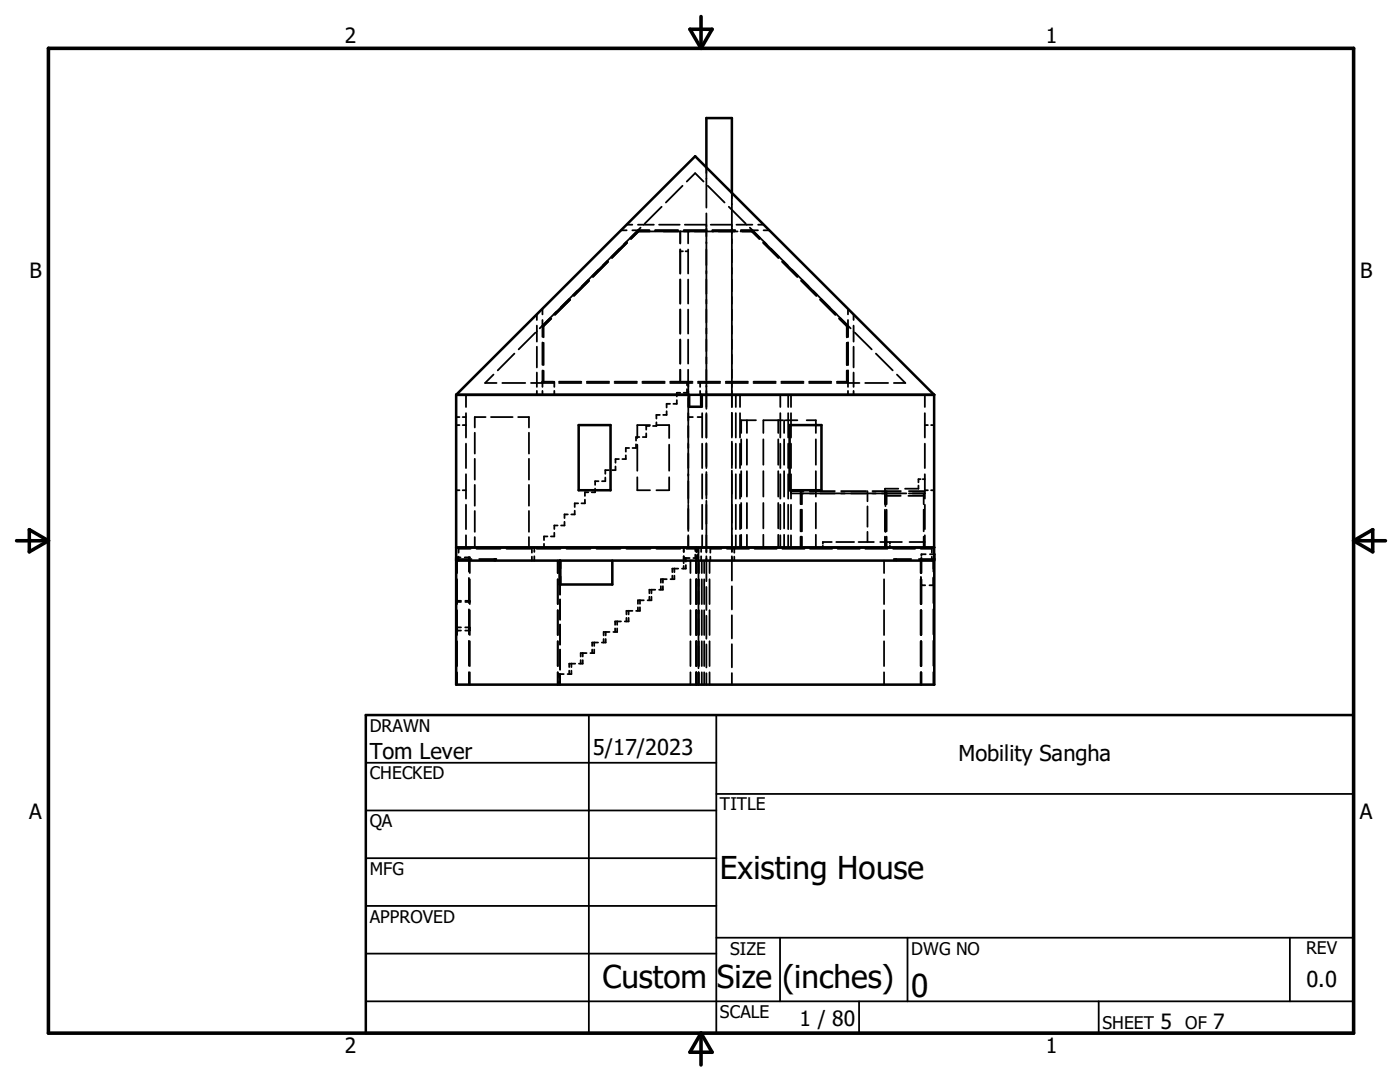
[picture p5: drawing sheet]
<svg xmlns="http://www.w3.org/2000/svg" width="279mm" height="216mm" viewBox="0 0 279 216" stroke-linecap="round" stroke-linejoin="round" font-family="sans-serif">
<g fill="none" stroke="#000" stroke-width=".36">
<path d="M136.2 37.1l-3.3 3.3M137.1 36.2l1.6-1.6 1.7 1.6M141 33.4v3.4M141 36.8v4.6M141.3 37.1l3.3 3.3M146.1 38.5v3.3M113.6 59.7l-3.1 3M113.8 59.8l-3 3M115.3 58l-3.4 3.3M117.6 56l-3.1 3M121.4 52.2l-3.1 3M124 46h1.1"/>
<path d="M125.1 44.8h1.1M125.2 48.4l-3.1 3.1M126.2 46h3.4M127.3 44.8h3.2M127.8 45.4l-13.4 13.5M130.7 46h4.6M130.7 46.2h-3.3l-1.5 1.5M130.8 46.2h16.4M131.5 44.8h4.2M132 41.3l-3.3 3.3M135.8 50.1h.5M135.8 46.2v2.4"/>
<path d="M135.8 49.8v4.8M135.8 55.8v4.8M136.5 46h4.5M136.7 44.8h4.1M136.8 50.1h.5M137.3 46.2v2.4M137.3 49.8v4.8M137.3 55.8v4.8M141 42.6v33.6M141.8 44.8h4.2M142.2 46h4.5M145.4 41.3l3.4 3.3"/>
<path d="M146.1 41.9v34.3M147 44.8h3.2M147.8 46.2h2.3l1.5 1.5M147.9 46h3.4M149.6 45.4l13.5 13.5M151.3 44.8h1.1M152.3 48.4l3.1 3.1M152.4 46h1.1M156.1 52.2l3 3M159.9 56l3 3M162.2 58l3.4 3.3M163.7 59.8l3 3"/>
<path d="M163.9 59.7l5.9 5.8M93 78.8v2.4M98.5 74.7l-1.7 1.7h2.3M100.2 76.4h4.6M102.7 70.6l-3.4 3.3M106 76.4h4.5M106.9 66.4l-3.4 3.3M107.1 62.7v1.2M107.1 65v3.2M107.1 69.2v4.1M107.1 74.3v2.9M107.1 78v.8"/>
<path d="M108.3 61.6v1.1M108.3 63.9v3.3M108.3 68.3v4.5M108.3 73.9v2.3M108.3 76.3v.9M108.3 78v.8M108.3 76.2h2.2M108.5 68.4v4.4M108.5 74v2.2M109.8 63.5l-1.5 1.5M110 63.6l-1.5 1.5v2.2M110.6 76.2h.1"/>
<path d="M110.6 76.3v.9M110.6 78v.8M111.1 62.2l-3.4 3.3M111.6 76.4h4.4M111.6 76.2h4.4M117.1 76.4h4.5M117.1 76.2h4.5M122.7 76.4h4.4M122.7 76.2h4.4M128.2 76.4h4.5M128.2 76.2h4.5M133.7 76.4h4.5"/>
<path d="M133.7 76.2h4.5M135.1 79.8v.8h-.7M135.8 61.8v4.8M135.8 67.8v4.8M135.8 73.8v2.4M135.8 78.4h-.7v.7M137.1 76.2v.7M137.1 77.6v.8h-.7M137.3 61.8v4.8M137.3 67.8v4.8M137.3 73.8l.1 26.6M139.3 76.4h4.4"/>
<path d="M139.3 76.2h4.4M139.7 76.4v.8M139.7 78v.8M140.1 78.8v2.4M141 76.3v5.3M144.8 76.4h4.5M144.8 76.2h4.5M146.1 76.3v4.9M146.8 78.8v2.4M147.7 78.8v2.4M150.4 76.4h4.4M150.4 76.2h4.4"/>
<path d="M155.7 78.8v2.4M155.9 76.4h4.5M155.9 76.2h4.5M157.3 78.8v2.4M157.9 78.8v2.4M161.5 76.4h4.4M161.5 76.2h4.4M167 76.4h4.5M167 76.2h2.2M167.5 63.6l1.5 1.5v2.2M169 68.4v4.4M169 74v2.2"/>
<path d="M169.2 61.6v1.1M169.2 63.9v3.3M169.2 68.3v4.5M169.2 73.9v2.3M169.2 76.3v.9M169.2 78v.8M170.4 62.7v1.2M170.4 65v3.2M170.4 69.2v4.1M170.4 74.3v2.9M170.4 78v.8M170.6 66.4l3.4 3.3"/>
<path d="M172.7 76.4h4.5M174.8 70.6l3.4 3.3M179 74.7l1.7 1.7h-2.3M184.6 78.8v2.4M91 83.2h.7M91 97.8h.7M91 84.8h.7M92.3 83.2h.7M92.3 97.8h.7M92.3 84.8h.7M93 82.4v4.9M93 88.5v4.9"/>
<path d="M93 94.6v4.9M94.8 86.3v4.2M94.8 91.6v4.1M94.8 96.8v4.1M96.9 83.2h-2.1v2.1M98 83.2h4.3M103.4 83.2h2.2v2.1M105.6 86.3v4.2M105.6 91.6v4.1M105.6 96.8v4.1M116.7 99.7v.7h-.7M117.4 98.2h-.7v.8"/>
<path d="M118.8 97.5v.7h-.7M119.5 96h-.7v.8M120.8 95.3v.7h-.7M121.5 93.8h-.7v.7M122.8 93.1v.7h-.6M123.5 91.6h-.7v.7M124.9 90.9v.7h-.7M125.6 89.4h-.7v.7M126.9 88.7v.7h-.7M127.2 95.2v2.6h2.5M127.2 88.7v5.2M127.6 87.2h-.7v.7"/>
<path d="M129 86.5v.7h-.7M129.6 85h-.6v.7M129.7 84.8h-2.5v2.6M131 84.8h2.5v2.6M131 84.3v.7h-.7M131.7 82.8h-.7v.7M133 82.1v.7h-.7M133.5 95.2v2.6h-2.5M133.5 88.7v5.2M133.7 80.6h-.7v.7M137.4 83.2h.9M139.2 83.2h.9"/>
<path d="M140.1 82.4v4.9M140.1 88.5v4.9M140.1 94.6v4.9M141 82.4v4.9M141 88.5v4.9M141 94.2v5.3M141 99.9v5.7M146.1 82.4v4.9M146.1 88.1v5.3M146.1 93.9v5.6M146.1 99.7v10.4M146.8 82.4v4.9"/>
<path d="M146.8 88.5v4.9M146.8 94.6v4.9M147.7 82.4v4.9M147.7 88.5v4.9M147.7 94.6v4.9M147.9 87.7v5M147.9 94v5.1M149.1 83.9v2.5M149.1 87.7v5M149.1 94v5.1M150.9 83.9h-3v2.5M152.3 83.9v2.5"/>
<path d="M152.3 87.7v5M152.3 94v5.1M152.4 83.9h3M155.3 83.9v2.5M155.3 87.7v5M155.3 94v5.1M155.6 83.9h.6M155.7 82.4v4.9M155.7 88.5v4.9M155.7 94.6v4.9M156.5 83.9v2.5M156.5 87.7v5"/>
<path d="M156.5 94v5.1M156.8 83.9h2.3M157.3 82.4v4.9M157.3 88.5v4.9M157.3 94.6v4.9M157.9 82.4v4.9M157.9 88.5v4.9M157.9 94.6v4.9M157.9 98.5h23M157.9 98h2.5M159.8 98v.1M159.8 98.3v2.3"/>
<path d="M160 98.5v2.1M161 83.9h1.8v2.5M161.6 98h5M162.8 87.7v5M162.8 94v5.1M167.9 98h5M173.1 98v2M174.1 98h5.7M176.6 97.8v.3M176.6 98.3v2.3M176.9 98v.1M176.9 98.3v2.3"/>
<path d="M179.3 97.5h-2.7v.2M179.8 98.9h-3.1v2.1M181.3 98.9h3M181.4 98.5h3.2M181.4 98h3.2M183.3 96.9v.6h-2.7M183.7 95.6h-.4v.6M184.1 95.6h.5M184.3 98.5v2.1M184.6 82.4v4.9M184.6 88.5v4.9M184.6 94.6v4.9"/>
<path d="M184.6 97.8h.6M184.6 84.8h.6M185.8 97.8h.6M185.8 84.8h.6M91 111.6h3.1M91.1 111.7v.2M91.2 111.6v.1M91.2 111.8v2.5M91.2 115.6v4.9M91.5 111.1v.8M91.9 111.2h-.9l.1 .3M92 119.9h-.8v.2h.8"/>
<path d="M92.7 111.2h.9v2.9M92.9 119.9h.8v.2h-.8M93 100.7v4.9M93 106.8v2.4M93.6 115.3v5M93.8 111.6v.1M93.8 111.8v2.5M93.8 115.6v4.9M93.9 109.5h-2.4v.8M94.8 102v4.1M94.8 107.2v2M95.1 109.5h4.8"/>
<path d="M95.6 111.6h3.1M98.7 111.6v.1M98.7 111.8v.1M98.8 111.6v.1M98.8 111.8v.1M101.1 109.5h4.8M105.6 102v4.1M105.6 107.2v2M106.1 109.5v.8M106.1 111.1v.8M106.6 109.2v.9M106.6 111v.9"/>
<path d="M107.1 109.5h4.8M108.6 108.5v.7M109.3 107h-.7v.8M110.6 106.3v.7h-.7M111.3 111.9v2.4M111.3 115.6v4.9M111.3 104.9h-.7v.7M111.8 116.6v2M111.8 119.6v4M111.9 111.9v1.6M111.9 115v1.6M112.7 104.1v.8h-.7"/>
<path d="M113.1 109.5h4.8M113.3 102.6h-.6v.8M114.7 101.9v.7h-.7M115.4 100.4h-.7v.8M119 109.5h4.8M125 109.5h4.8M127.5 119.8h-.2v.7M127.6 119.8h.9M127.7 119.8v.7M129.6 119.1v.7M129.7 117.7h-.1v.7M129.9 117.7h.9"/>
<path d="M130 117.7v.7M130 119.1v.7h-.8M131 109.5h4.8M131.9 117v.7M132 115.6h-.1v.7M132.2 115.6h.9M132.3 115.6v.7M132.3 117v.7h-.8M134.2 114.9v.7M134.3 113.5h-.1v.7M134.4 113.5h1M134.6 113.5v.7"/>
<path d="M134.6 114.9v.7h-.8M136.4 109.2v.9M136.4 111v1.4M136.4 112.9v.6M136.5 111.4h.1M136.7 111.4h.9M136.9 111.4v.7M136.9 112.7v.8h-.8M137 109.5h2.4v.8M137.4 100.7v5.2M137.4 106.8v2.4M137.8 111.9v2.4"/>
<path d="M137.8 115.6v4.9M138.8 109.2v.8M138.8 110.7v.7M138.9 111.9v2.4M138.9 115.6v4.9M139 109.2v.9M139 111v3.3M139 115.6v4.9M139.1 110.7v.7h-.7M139.1 109.2v.8M139.4 111.1v.8M139.4 109.2v2.3"/>
<path d="M139.4 111.9v16M139.9 109.2v.9M139.9 111v.9M140.1 111.9v2.4M140.1 115.6v4.9M140.1 100.7v4.9M140.1 106.8v2.4M140.5 111.9v2.4M140.5 115.6v4.9M141 105.7v4.5M141 111v5M141 117.1v4.6"/>
<path d="M141.6 111.9v2.4M141.6 115.6v4.9M141.8 111.1v.8M144 109.5h-2.2v.8M145.1 109.5h4.4M146.1 111v4.8M146.1 117v4.6M146.5 109.5v.8M146.5 111.1v.8M146.8 100.7v4.9M146.8 106.8v2.4M147.7 100.7v4.9"/>
<path d="M147.7 106.8v2.4M147.9 100.4v5M147.9 106.7v2.5M149.1 100.4v5M149.1 106.7v2.5M150.6 109.5h4.4M152.3 100.4v5M152.3 106.7v2.5M155.3 100.4v5M155.3 106.7v2.5M155.7 100.7v4.9M155.7 106.8v2.4"/>
<path d="M156.1 109.5h4.5M156.5 100.4v5M156.5 106.7v2.5M157.3 100.7v4.9M157.3 106.8v2.4M157.9 100.7v4.9M157.9 106.8v2.4M159.8 101.7v4.3M159.8 107.1v2.1M160 101.7v4.3M160 107.1v2.1M161.7 109.5h4.4"/>
<path d="M162.8 100.4v5M162.8 106.7v2.5M164.2 108.9v.3M166 108.2h-1.8v.3M166.9 108.2h3.6M167.2 109.5h4.4M171.3 108.2h3.1M172.7 109.5h4.4M173.1 101v4.1M173.1 106.1v2.1M175.7 108.2h4.3M176.4 111.9v2.4"/>
<path d="M176.4 115.6v4.9M176.6 101.7v4.3M176.6 107.1v2.1M176.7 102v4.1M176.7 107.2v2M176.9 101.7v4.3M176.9 107.1v2.1M177.6 108.2v.3M177.6 108.9v.3M178.2 109.5h4.4M178.4 111.8v.1M178.5 111.6l-.1 .1"/>
<path d="M178.7 111.6h3.1M178.8 111.6v.1M178.8 111.8v.1M181.5 108.2h3.1M183.4 111.6h3M183.7 111.6v.1M183.7 111.8v2.5M183.7 115.6v4.9M183.8 109.5h2.2v.8M183.8 111.9v1.6M183.8 115.2v1.6h.8M183.9 111.9v2.4"/>
<path d="M183.9 115.6v4.9M183.9 111.2v.5M183.9 111.8v.1M184.3 101.7v4.3M184.3 107.1v2.1M184.6 100.7v4.9M184.6 106.8v2.4M184.7 110.6h-.8v.3M185.6 110.6h.8v.4M186 111.1v.8M186.3 111.6v2.5M186.3 115.3v5"/>
<path d="M186.3 111.9v1.6M186.3 115.2v1.6h-.8M186.4 111.9v2.4M186.4 115.6v4.9M186.4 111.5v.4M91.2 121.8v4.9M91.2 128v4.9M91.2 134.2v2.4M92 125.2h-.8v.6h.8M92.8 125.2h.9v.6h-.9M93.6 121.6v5M93.6 127.9v5"/>
<path d="M93.6 134.1v2.5M93.8 121.8v4.9M93.8 128v4.9M93.8 134.2v2.4M111.3 121.8v4.9M111.3 128v4.9M111.3 134.2v2.4M111.3 134.5h.2M111.6 134.5h.9M111.7 134.5l.1 2.1M111.8 124.6v4M111.8 129.6v4"/>
<path d="M113.6 133.8v.7M113.8 132.4h-.2v.7M113.9 132.4h.9M114 133.8v.7h-.7M114 132.4v.7M115.9 131.7v.7M116 130.3h-.1v.7M116.2 130.3h.9M116.3 130.3v.7M116.3 131.7v.7h-.8M118.2 129.6v.7M118.3 128.2h-.1v.7"/>
<path d="M118.5 128.2h.9M118.6 128.2v.7M118.6 129.6v.7h-.8M120.5 127.5v.7M120.6 126.1h-.1v.7M120.8 126.1h.8M120.9 126.1v.7M120.9 127.5v.7h-.8M122.8 125.4v.7M122.9 124h-.1v.7M123 124h.9M123.2 124v.7"/>
<path d="M123.2 125.4v.7h-.8M125 123.3v.7M125.2 121.9h-.2v.7M125.3 121.9h.9M125.5 121.9v.7M125.5 123.3v.7h-.8M127.3 121.2v.7M127.7 121.2v.7h-.7M137.8 121.8v4.9M137.8 128v4.9M137.8 134.2v2.4M138.9 121.8v4.9"/>
<path d="M138.9 128v4.9M138.9 134.2v2.4M139 121.8v4.9M139 128v4.9M139 134.2v2.4M139.4 128v5.3M139.4 134.2v2.4M140.1 121.8v4.9M140.1 128v4.9M140.1 134.2v2.4M140.5 121.8v4.9M140.5 128v4.9"/>
<path d="M140.5 134.2v2.4M141 122.9v4.5M141 128.6v4.6M141 134.3v2.3M141.6 121.8v4.9M141.6 128v4.9M141.6 134.2v2.4M146.1 122.8v4.6M146.1 128.5v4.7M146.1 134.3v2.3M176.4 121.8v4.9M176.4 128v4.9"/>
<path d="M176.4 134.2v2.4M183.7 121.8v4.9M183.7 128v4.9M183.7 134.2v2.4M183.9 121.8v4.9M183.9 128v4.9M183.9 134.2v2.4M186.3 121.6v5M186.3 127.9v5M186.3 134.1v2.5M186.4 121.8v4.9M186.4 128v4.9"/>
<path d="M186.4 134.2v2.4M73 152.2h70M117.5 142.7v63.5M143 158.4h127.1M143 142.7v63.5M73 161.7h70M73 171.2h70M73 180.8h70M73 190.3h70M73 199.8h197.1M143 187.1h127.1M155.7 187.1v12.7"/>
<path d="M171.4 199.8v6.4M181.1 187.1v12.7M219.3 199.8v6.4M257.4 187.1v12.7"/>
</g>
<g fill="none" stroke="#000" stroke-width=".51">
<path d="M141 33.4v-9.8h5.1v14.9M91 78.8v57.8h95.5l-.1-57.8M91 78.8h95.4M91 78.8l47.7-47.6 47.7 47.6M137.5 78.8v2.4h2.4v-2.4M115.5 84.8h6.3v13h-6.3zM157.6 84.8h6.3v13h-6.3zM91 111.9h95.4M91 109.2h95.4M111.7 111.9v4.7h10.5v-4.7M111.8 111.9v4.7M186.4 111.6h.1"/>
<path d="M186.4 110.6h.1M73 142.7h197.1v63.5h-197.1z"/>
</g>
<g fill="#000">
<circle cx="91" cy="111.2" r=".25"/>
<circle cx="91" cy="111.6" r=".25"/>
<circle cx="93.6" cy="111.2" r=".18"/>
<circle cx="98.8" cy="111.6" r=".18"/>
<circle cx="183.8" cy="116.8" r=".18"/>
<circle cx="91.2" cy="125.8" r=".18"/>
</g>
<path d="M9.7 9.6h260.4v196.6h-260.4zM137.7 5.8h4.4l-2.2 3.8zM139.9 3.3v6.3M3.3 107.9h6.4M5.8 105.7l3.9 2.2-3.9 2.2zM270.1 107.9h6.4M270.1 107.9l3.9-2.2v4.4zM139.9 206.2v6.3M139.9 206.2l2.2 3.8h-4.4z" fill="none" stroke="#000" stroke-width=".71"/>
<g font-size="6.3">
<text x="143.7" y="175.5">Existing House</text>
<text x="120.2" y="197.1">Custom Size (inches)</text>
<text x="181.9" y="198.9">0</text>
</g>
<g font-size="4.4">
<text x="73.8" y="151.4">Tom Lever</text>
<text x="118.3" y="150.7">5/17/2023</text>
<text x="191.3" y="151.8">Mobility Sangha</text>
<text x="260.7" y="196.9">0.0</text>
</g>
<g font-size="4.2">
<text x="68.8" y="8.7">2</text>
<text x="208.7" y="8.7">1</text>
<text x="5.9" y="55.5">B</text>
<text x="271.4" y="55.5">B</text>
<text x="5.8" y="163.4">A</text>
<text x="271.4" y="163.4">A</text>
<text x="159.6" y="204.7">1 / 80</text>
<text x="231.6" y="205.3">5</text>
<text x="242.1" y="205.3">7</text>
<text x="68.8" y="210.2">2</text>
<text x="208.7" y="210.2">1</text>
</g>
<g font-size="3.5">
<text x="73.8" y="146">DRAWN</text>
<text x="73.8" y="155.5">CHECKED</text>
<text x="143.7" y="161.7">TITLE</text>
<text x="73.8" y="165.1">QA</text>
<text x="73.8" y="174.6">MFG</text>
<text x="73.8" y="184.1">APPROVED</text>
<text x="145.7" y="190.5">SIZE</text>
<text x="181.9" y="190.5">DWG NO</text>
<text x="260.6" y="190.4">REV</text>
<text x="143.7" y="203.1">SCALE</text>
<text x="220" y="205.3">SHEET</text>
<text x="236.5" y="205.3">OF</text>
</g>
</svg>
